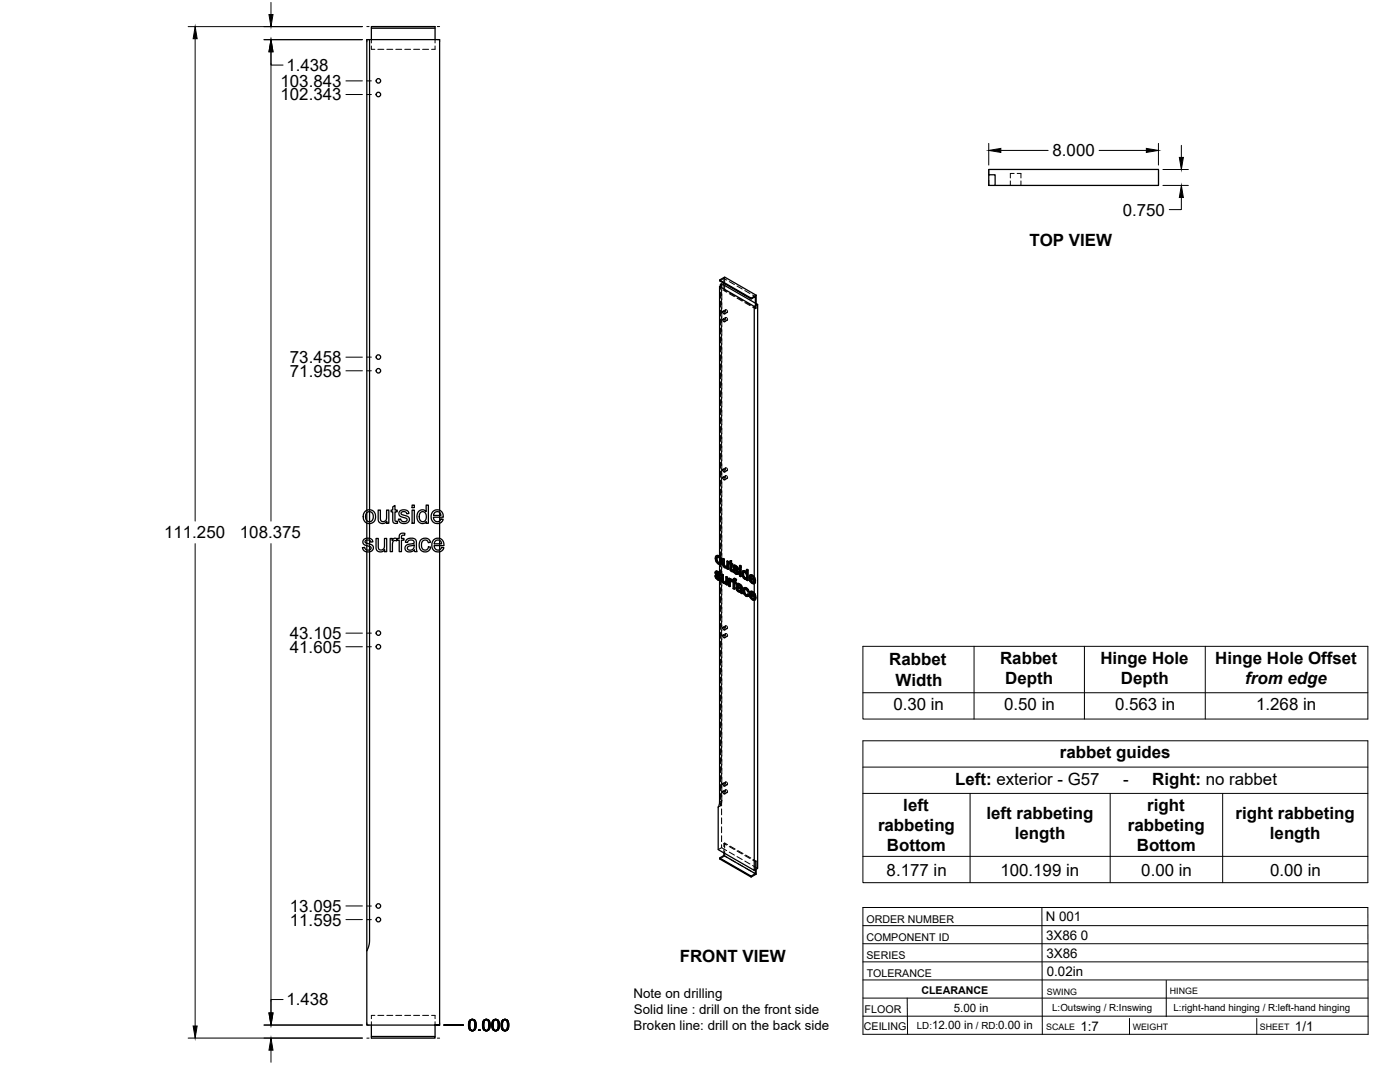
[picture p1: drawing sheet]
<svg xmlns="http://www.w3.org/2000/svg" width="559mm" height="432mm" viewBox="0 0 559 432" stroke-linecap="round" stroke-linejoin="round" font-family="sans-serif">
<!-- layer: Visible -->
<g fill="none" stroke="#000" stroke-width=".51">
<path d="M147.5 15.8v187.7M148.2 11.3v4.5M173.7 11.3h-25.5v-.7h25.5v5.2M394.7 69.7h2.5v4.3h-2.5zM394.7 69.7v-2.1h67.7v6.4h-65.2M287.2 114.3v107.7M287.2 111.7l2-1.1 12.6 7.2M287.6 113.5l.4-.3 14.4 8.3-1.3 .8-13.9-8M287.6 113.5l.5 .3-.9 .5M287.6 113.5v.6M288.9 113.1v.6M299.8 119l-12.6-7.3v.4l12.6 7.2"/>
<path d="M301.8 117.8l-2 1.2v.3l1.7-.9v2.6M301.8 117.8v3.4M288.6 127.3l.6 .2 .2 .8-.7-.1zM288.6 124.2l.6 .2 .2 .8-.7-.2zM301.1 122.3v107.9M302.4 121.5v225.1l-1.3 .7M288.6 190.4l.6 .2 .2 .8-.7-.1zM288.6 187.3l.6 .2 .2 .8-.7-.2zM145.3 215.2l1.3-.4a1.81 1.81 0 0 1 2.2 1.4l-.8 .2a1.14 1.14 0 0 0-1.2-.9 1.14 1.14 0 0 0-1.1 .9l.8 .5a3 3 0 0 1 2.4 1.1 2.16 2.16 0 0 1-1.4 2.3 2.16 2.16 0 0 1-2.5-.9l-.3-.8 .9-.2a1.21 1.21 0 0 0 1.2 1.3 1.21 1.21 0 0 0 1.2-1.4l-.8-.3a2.62 2.62 0 0 1-2.3-1.3v-.8zM145.8 204a2.64 2.64 0 0 1 4.1 2.1 2.64 2.64 0 0 1-3.9 2.4 3.2 3.2 0 0 1-.2-4.5zM146.3 204.7l.6-.4 .9-.1 1 .8 .1 2-.8 1.1h-1.2l-.7-.6-.3-1.5zM146.4 204.6v3.2"/>
<path d="M146.4 208.7v6.1M146.4 215.5v1.3M146.4 217.8v1.7M147.5 204.2v4M147.5 208.9v5.9M147.5 215.7v1.4M147.5 218.1v1.4M150.1 214.9h.9v2.9a1.32 1.32 0 0 0 1.3 1.7 1.32 1.32 0 0 0 1.2-1.8v-2.8h.8v5.3h-.8v-.8a1.86 1.86 0 0 1-2.2 .8 1.86 1.86 0 0 1-1.2-2.1zM150.9 203.6h.9v2.9a1.32 1.32 0 0 0 1.3 1.7 1.32 1.32 0 0 0 1.2-1.8v-2.8h.9v5.2h-.8v-.8a1.86 1.86 0 0 1-2.3 .9 1.86 1.86 0 0 1-1.2-2.1zM155.7 214.9h.8v.8a1.27 1.27 0 0 1 2-.7l.8-.1v-.6a1.51 1.51 0 0 1 .7-1.4 1.51 1.51 0 0 1 1.6 0l-.1 .7a.81 .81 0 0 0-.9 0 .81 .81 0 0 0-.4 .8v.5h1v.7h-1v4.6h-.9v-4.6h-.8v-.4l-.2 .7-.3-.1a1.18 1.18 0 0 0-1.2 .4 1.18 1.18 0 0 0-.2 1.2v2.8h-.9zM156.8 202.3l.8-.6v1.9h.9v.7h-.9v3.3a.55 .55 0 0 0 .4 .5 .55 .55 0 0 0 .5-.1l.2 .8-.7 .1a1.16 1.16 0 0 1-1.2-1.6v-3h-.7v-.7h.7zM159.5 204.1l1.6-.6a1.73 1.73 0 0 1 2.1 1.4l-.9 .1a1.13 1.13 0 0 0-1.1-.9 1.13 1.13 0 0 0-1.1 1l1.2 .5a2.18 2.18 0 0 1 2.1 1.3 2.2 2.2 0 0 1-1.8 2 2.2 2.2 0 0 1-2.4-1.1l-.2-.6 .9-.1a1.21 1.21 0 0 0 1.3 1.2 1.21 1.21 0 0 0 1.1-1.3l-.7-.3a2.63 2.63 0 0 1-2.3-1.3z"/>
<path d="M162.2 215.5l1.7-.7 1.2 .1 .8 .4 .6 4.9h-1l-.1-.7a2.02 2.02 0 0 1-2.2 .8 2.02 2.02 0 0 1-1.5-1.8l.8-1.1 1.8-.4a.78 .78 0 0 0 1-.7 .78 .78 0 0 0-1-.8 1.27 1.27 0 0 0-1.6 1l-.9-.1zM162.8 218.2l1.6-.4a.49 .49 0 0 1 .7-.3 .49 .49 0 0 1 .2 .7 1.37 1.37 0 0 1-1.2 1.3 1.37 1.37 0 0 1-1.5-.9zM164.5 203.6h.9v5.2h-.9zM164.5 201.6h.9v1h-.9zM167.1 204.1a1.96 1.96 0 0 1 3 .1v-2.6h.9v7.2h-.9v-.6a2.16 2.16 0 0 1-2.6 .4 2.16 2.16 0 0 1-1.1-2.4zM167.7 204.7l.5-.4a2.03 2.03 0 0 1 2 1.3 2.03 2.03 0 0 1-.7 2.3l-.2 .2a1.95 1.95 0 0 1-1.9-1 1.95 1.95 0 0 1 .2-2.2zM168 215.4a2.22 2.22 0 0 1 3.8 1l-.9 .2a1.47 1.47 0 0 0-1.9-.9 1.47 1.47 0 0 0-.8 2l.2 1 .6 .7a1.33 1.33 0 0 0 2-1.2l.9 .1-.4 1.1a2.41 2.41 0 0 1-3 .6 2.41 2.41 0 0 1-1.2-2.9zM172.8 204.2a2.47 2.47 0 0 1 2.9-.5 2.47 2.47 0 0 1 1.2 2.7h-3.9l.2 .9a1.48 1.48 0 0 0 1.4 .9 1.48 1.48 0 0 0 1.4-1.1l.9 .1-.3 .7a2.64 2.64 0 0 1-3.7 .5 2.64 2.64 0 0 1-.5-3.7zM173 215.5a2.47 2.47 0 0 1 3-.4 2.47 2.47 0 0 1 1.2 2.6h-3.9l.2 .9a1.47 1.47 0 0 0 1.4 .9 1.47 1.47 0 0 0 1.4-1l.9 .1a2.57 2.57 0 0 1-3.5 1.4 2.57 2.57 0 0 1-1.2-3.5zM173.5 204.6l.8-.4a1.43 1.43 0 0 1 1.7 1.5h-2.9zM173.8 215.9l.7-.4a1.41 1.41 0 0 1 1.8 1.5h-3zM175.5 203.6v-187.8h-29.1v187.8"/>
<path d="M175.5 204.5v1.2M175.5 206.4v1.5M175.5 208.8v6.1M175.5 215.6v1.4M175.5 217.7v1.7M146.4 220.2v159.2M147.5 220.2v155.1l-.2 1.7-.9 2.4M175.5 220.2v188.9h-29.1v-29.7M285.3 229.8l.5 .2M285.7 228l.9 .1M285.8 230l.2-.2 .2 .6-.2 .2zM285.9 228.7l.4 .3"/>
<path d="M285.9 228.9l1.4 1.1M285.9 221.8h1.1zM285.9 221.8l-.4 .5v1l.9 1.5a.98 .98 0 0 0 1.4 .2M285.9 227.9l-.3 .2M286 223.1l.2 .9M286 230.6l.5 .4h.5M286 229.8h-.7l.6 1.1 .8 .6h.7M286.1 229.2l1.5 1.2M286.1 228.5v.1M286.1 228.8l-.2-.2 .6 .1 .5 .8 .4 .2M286.2 224l.2-.1 .6 .6-.3 .2zM286.2 230.4l.5 .5"/>
<path d="M286.2 227.9l-.6 .2-.2 .6 1.5 1.8v.6M286.3 222.3l-.1 .6M286.4 228.2l1.1 .8M286.4 223.9l-.2-1-.2 .2 .4-.8 .7 .4 .4 1-.2 .9-.6 .1M286.5 231l.4 .1M286.7 221.9l.9 .9 .2-.1 .4 1.3M286.9 228.6l.6 .4-.1 .7-.1-.6M287 224.5l.3 .1M287 221.8l.8 .9M287 231.1h-.1M287.1 230.1l.3 .5 .2-.2 .1 .5M287.2 225.3l-.1 3.2-.5-.4h-.6"/>
<path d="M287.2 231.6v88.4l-.5 2.1v17l14.4 8.2v-107.8M287.2 222.8v1.8M287.2 229.6v.3M287.4 230.6l.1 .5 .2-.2-.1 .5M287.5 231.1l-.1 .4 .2-.1-.3 .2M287.6 222.8l.4 1.4 .2-.2-.2 .9M287.8 225.1l-.2 .1M288 224.2l-.2 .9M288 229.2l.7 .2v2.2M288.5 223l.6 .1v2.2M288.5 229.5v2.2l.2-.1 .2 .4M288.5 231.7l.2 .4 .5 .2"/>
<path d="M288.7 232.1l.9 .3-.2 .1M288.7 229.4l-.7-.2 .1 2.6 .8 1h.9M288.9 223.2v2.2l.4 .4M288.9 225.5l.2 .4 .6 .2M289 232.4l.4 .1M289.1 225.9l.9 .3-.2 .1M289.1 223.1l-.6-.1 .1 2.7 .7 .9 .9-.1v.5l.4 .2M289.4 226.2l.4 .1M289.7 230.2l.7 .1v3l-.2 .2v-3M289.8 232.8v.4l.4 .3M289.8 232.8l-.2 .1M290.1 224l.7 .1v3l-.2 .1v-3"/>
<path d="M290.2 226.6l-.2 .1M290.4 230.3l-.7-.1v2l-.3 .3M290.8 224.1l-.7-.1v1.9l-.3 .4M290.8 230.8l.6 .1v.4M291.2 231.1v.4l.8-.3M291.3 232l.2 2-.2 .1v-1.6M291.3 224.4l-.3 .1v.4l.3 .1 .1 2.5 .4 .5 .7 .1-.1-.5h-.4M291.3 223.9l.7-.2v1.1M291.4 230.9l-.6-.1v3l.5 .3M291.5 231.3l.5-.1 .4 .3M291.6 231.8v.1M291.7 231.1l-.3 .2"/>
<path d="M291.8 223.9v1l.6 .1M291.8 224.9l.6 .1-.2 .6v-.4M291.8 231.3l.4 .4M291.8 227.4l.4 .1M291.9 227.5l.5 .1M292 223.7l-.7 .2v.8l-.3-.2M292 225.4v1.8M292.1 232.1l-.6-.3v.6M292.2 231.6h.4v.3zM292.2 225.6l-.4-.3v2l.3 .1M292.2 232.1l.4 .2v2.6l.5 .2M292.2 231.6v.5"/>
<path d="M292.2 231.8l-.1 .3M292.2 227.7l.1 .5M292.2 232.1h-.1M292.5 227.4l.4 .2M292.8 225.7h.9M292.9 230.9l1.1 .3M292.9 227.6l.2-.1 .2 .5-.2 .2zM293 226.3l.4 .4M293 226.5l1.5 1.1M293.1 232.1l.7 .2-.2 .5v-.4M293.1 225.5l-.3 .2M293.1 230.8l-.3 .2"/>
<path d="M293.1 228.2l.5 .4h.6M293.1 225.7l1.2 .4M293.1 227.5l-.6-.1 .4 1 1 .8 .6-.1M293.2 226.8l1.6 1.2M293.2 226.1v.1M293.3 226.4l-.3-.2 .7 .2 .8 .9M293.3 231.5v.5M293.3 232.6v2.4l-.2 .1v-2.6l.5 .3M293.3 231.1l.7 .1-.3 .6 .1-.4M293.3 228l.5 .5M293.3 225.6l-.6 .2-.1 .6 1.5 1.8-.1 .5M293.5 225.8l1.1 .8"/>
<path d="M293.6 230.9l-.8 .1-.2 .6M293.6 228.6l.4 .1M293.7 231.8l-.6-.3v.6l.7 .2M294 233l-.2 .4 .5 .3M294 233l.6-.2 .6 .2M294 226.3l.4 .4 .2-.1 .2 .5-.3 .2-.1-.6M294.1 234.2l.6-.1 .9 .4M294.1 228.7h-.1M294.2 227.8l.3 .4 .3-.2 .1 .6M294.2 235l.2 .4 .6 .2M294.3 234.8l.3 .5M294.3 234.1l-.3 .2"/>
<path d="M294.4 235.4l.3 .4h.7h-.7M294.4 234.7l-.1 .1M294.4 232.9l1.4 .5M294.5 234.7l.4 .1a.59 .59 0 0 1 .6 .3 .59 .59 0 0 1-.1 .7l-.2 .1M294.5 234.7l-.2 .1M294.5 234.7l-.1 .2M294.5 228.2l.1 .5 .3-.1-.2 .4M294.6 233.4l-.3 .3 .3-.3 .7 .5a.36 .36 0 0 1 .3 .4 .36 .36 0 0 1-.4 .3l-.8-.3M294.6 234.1l-.8 .3 .1 .9 .9 .9h.8l.6 .7M294.6 228.7l-.1 .4 .2-.1-.3 .2M294.6 232.8l-.5 .2M295 233.2l1.1 .6"/>
<path d="M295.2 226.9l.6 .1zM295.2 225.7l.6 .1zM295.2 226.9v3l.4 .2M295.2 225.7v.6l.4 .2M295.6 233.6l.6 .7M295.8 227v3l-.2 .1v-3M295.8 225.8l-.2 .7v-.5M295.8 234l.2 .4 .2-.1 .1 2.1M296 234.4v2.1l.3-.1 .1 .4-.2 .1-.2-.4M296.6 229.2l.2 1M296.7 227.8h.8l.4 .4M296.7 227.8l-.2 .1"/>
<path d="M296.8 230.2l.2-.2 .5 .6-.2 .1zM296.8 228.4l.5 .1 .6 .9v1.1l-.6 .2M296.8 228.4l-.2 .8 .2-.2 .2 1M296.8 228.4h.1M296.9 227.7l-.2 .1M297 228.3l-.2 .7M297 235.9l.2 1 .3-.1 .5 .6M297.1 234.6h.9l.7 .7M297.2 236.9l.6 .6 .5-.1M297.2 228l.7 .3M297.3 234.5l-.4 .2M297.4 235.1l-.2 .7"/>
<path d="M297.5 227.8a1.19 1.19 0 0 0-1.4 .6 1.19 1.19 0 0 0 .2 1.4l.7 1.2 .6 .3 .4-.2M297.5 230.6l.3 .1M297.8 234.8l.6 .6 .3-.1 .3 .9-.2 .1-.4-.9M297.9 227.3l.7 .1v4.2l-.2 .1v-4.1M298 231.1v.4l.4 .2M298 231.1l-.2 .1M298 234.6a1.24 1.24 0 0 0-1.4 .6 1.24 1.24 0 0 0 .2 1.5l.7 1 1 .3M298.4 237.1l.4 .3M298.6 227.4l-.7-.1v1.5l-.3-.5M298.8 236.3l-.4-.2-.4-.7a.53 .53 0 0 0-.8-.2 .53 .53 0 0 0 0 .8l.3 .8M298.8 237.4l.3-.1-.6 .7zM299.1 237.3l-.5-.3-.4 .6-.4-.1"/>
<path d="M299.3 229.6l1.1-.1 .8 .9M299.4 230.5l1.5 .9-.5-1.1a.52 .52 0 0 0-.6-.3 .52 .52 0 0 0-.4 .5l.2-.1 1.2 .7M299.4 236.1h1.1l.9 .9M299.6 237.1l1.4 .8-.4-1a.52 .52 0 0 0-.6-.4 .52 .52 0 0 0-.4 .6l1.4 .5M299.6 231.1l.2 .6M299.6 231.8l.6 .6h.6M299.8 230l-.2 .4M299.8 238.4l.5 .6 .6-.1M299.8 237.6l.2 .7M299.9 236.5l-.1 .4M300.1 229.7l.9 .8 .2-.1 .4 1.4M300.2 232.4l.4 .1"/>
<path d="M300.3 236.2l.8 .9 .3-.1 .3 1.3M300.3 239l.4 .1M300.4 229.5l-.7-.1-.7 .7v1.3l.8 1.2a.95 .95 0 0 0 1 .4 .95 .95 0 0 0 .7-.6M300.5 236.1l-.6-.2-.6 .4-.2 1.2 .6 1.4 1.4 .6M300.7 232.4l-.1 .1M300.8 239l-.1 .1M300.9 232.2l.4 .3M301 230.5l.3 1.4 .3-.1-.3 .1M301 238.7l.5 .4M301.1 231.9v.2M301.1 238.4v.3M301.1 237.1l.4 1.4 .2-.2-.2 .2"/>
<path d="M301.3 232l-1.9-1.1 .2 .9 .2-.1 .6 .6M301.5 238.6l-2-1.1 .3 .9 .2-.1 .5 .5M301.5 232.4l-.5 .5 .1 3.6M301.5 232.4l-.4-.3-.5 .4M301.7 238.9l-.5 .6M301.7 238.9l-.6 .6M301.7 238.9l-.5-.3-.5 .5M288.6 250.4l.6 .1 .2 .9-.7-.2zM288.6 253.5l.6 .1 .2 .9-.7-.2zM288.6 312.7l.6 .1 .2 .9-.7-.2zM288.6 315.8l.6 .2 .2 .8-.7-.2zM288.9 340.4v1l-1.7 1v.4l12.6 7.2v-.4l-12.6-7.2"/>
<path d="M288.9 341.4l12.6 7.3-1.7 .9M301.5 347.1v1.6M301.8 346.9v1.9l-2 1.2M148.2 409.1v5.2h25.5v-.7h-25.5M173.7 409.1v4.5"/>
<circle cx="151" cy="37.7" r=".9"/>
<circle cx="151" cy="32.3" r=".9"/>
<circle cx="151" cy="148" r=".9"/>
<circle cx="151" cy="142.5" r=".9"/>
<circle cx="151" cy="258.1" r=".9"/>
<circle cx="151" cy="252.7" r=".9"/>
<circle cx="151" cy="361.6" r=".9"/>
<circle cx="151" cy="367" r=".9"/>
</g>
<!-- layer: Hidden -->
<g fill="none" stroke="#000" stroke-width=".4">
<path d="M148.2 15.8v1.3M148.2 18.4v1.3h1.4M150.8 19.7h2.4M154.4 19.7h2.4M158 19.7h2.3M161.5 19.7h2.4M165.1 19.7h2.4M168.7 19.7h2.4M173.7 15.8v1.3M173.7 18.4v1.3h-1.4M403.3 72.2v1.8M404.8 69.2h-1.5v1.8"/>
<path d="M406 69.2h1.5v1.8M407.5 72.2v1.8M287.6 114.1v1.3M287.6 116.6v2.4M288 113.2v1.2M288 115.6v2.4M288 119.2v2.4M288.1 113.8v2.2M288.1 117.2v2.4M288.9 111.1v2M288.9 113.7v2.3M288.9 111.1l-1.7 1"/>
<path d="M288.9 111.1l1.1 .7M289.2 115.8l-.3 .2 1.1 .6M289.2 110.6v2M289.2 113.8v2M289.2 115.8l1.2 .6M291.1 112.4l2 1.2M291.1 117.2l2 1.2M291.4 117l2.1 1.2M294.2 114.2l2 1.1M294.2 119l2 1.2M294.5 118.8l2.1 1.2M297.3 116l2 1.1"/>
<path d="M300.4 117.7l1.1 .7M287.6 120.2v2.4M287.6 123.8v2.4M287.6 127.3v2.4M287.6 130.9v2.4M287.6 134.5v2.4M287.6 138.1v2.3M288 122.8v2.3M288 126.3v2.4M288 129.9v2.4M288 133.5v2.4M288 137.1v2.3"/>
<path d="M288.1 120.8v2.4M288.1 124.4v2.4M288.1 128v2.3M288.1 131.5v2.4M288.1 135.1v2.4M288.1 138.7v2.4M289.6 126.7a.58 .58 0 0 1 .7 .4 .58 .58 0 0 1-.3 .7l-.5-.6zM289.6 123.6a.59 .59 0 0 1 .7 .4 .59 .59 0 0 1-.3 .7l-.5-.6zM289.6 126.7l-1 .6M289.6 123.6l-1 .6M290.3 127.8l-1 .6M290.3 124.7l-1 .6"/>
<path d="M297.3 120.8l2 1.1M297.6 120.6l2.1 1.2M300.4 122.5l1.1 .7M300.7 122.4l1.1 .6M301.5 121v2.2l.3-.2v-1.8M287.6 141.6v2.4M287.6 145.2v2.4M287.6 148.8v2.4M287.6 152.4v2.3M287.6 155.9v2.4M287.6 159.5v2.4M288 140.6v2.4"/>
<path d="M288 144.2v2.4M288 147.8v2.4M288 151.3v2.4M288 154.9v2.4M288 158.5v2.4M288.1 142.2v2.4M288.1 145.8v2.4M288.1 149.4v2.4M288.1 153v2.3M288.1 156.5v2.4M287.6 163.1v2.4M287.6 166.6v2.4"/>
<path d="M287.6 170.2v2.4M287.6 173.8v2.4M287.6 177.4v2.3M288 162.1v2.3M288 165.6v2.4M288 169.2v2.4M288 172.8v2.4M288 176.3v2.4M288 179.9v2.4M288.1 160.1v2.4M288.1 163.7v2.4M288.1 167.2v2.4"/>
<path d="M288.1 170.8v2.4M288.1 174.4v2.4M288.1 178v2.3M287.6 180.9v2.4M287.6 184.5v2.4M287.6 188.1v2.4M287.6 191.6v2.4M287.6 195.2v2.4M287.6 198.8v2.4M288 183.5v2.4M288 187.1v2.3M288 190.6v2.4"/>
<path d="M288 194.2v2.4M288 197.8v2.4M288.1 181.5v2.4M288.1 185.1v2.4M288.1 188.7v2.4M288.1 192.3v2.3M288.1 195.8v2.4M288.1 199.4v2.4M289.6 189.9a.53 .53 0 0 1 .7 .3 .53 .53 0 0 1-.4 .7zM289.6 186.8a.53 .53 0 0 1 .7 .2 .53 .53 0 0 1-.4 .7zM289.6 189.8l-1 .6M289.6 186.7l-1 .6"/>
<path d="M290.3 190.9l-1 .6M290.3 187.8l-1 .6M146.4 203.6v1M146.4 207.8v.9M146.4 214.8v.7M146.4 216.8v1M146.4 219.5v.7M147.5 203.5v.7M147.5 208.2v.7M147.5 214.8v.9M147.5 217.1v1M147.5 219.5v.7"/>
<path d="M175.5 203.6v.9M175.5 205.7v.7M175.5 207.9v.9M175.5 214.9v.7M175.5 217v.7M175.5 219.4v.8M287.6 202.4v2.3M287.6 205.9v2.4M287.6 209.5v2.4M287.6 213.1v2.4M287.6 216.6v2.4M288 201.4v2.3"/>
<path d="M288 204.9v2.4M288 208.5v2.4M288 212.1v2.4M288 215.6v2.4M288 219.2v2.4M288.1 203v2.4M288.1 206.5v2.4M288.1 210.1v2.4M288.1 213.7v2.4M288.1 217.3v2.3M285.6 229.7l.3 .9-.2 .1M285.6 228.4l.1 .5-.2 .1"/>
<path d="M285.7 228.1l-.3 .4M285.7 222.7l.4 1.3-.3 .2M285.7 228.9l.3 .4-.2 .1M285.9 228l-.4 .2M285.9 230.6l.8 .7-.2 .1M286 229.3l1.2 1.1-.3 .1M286.1 224l.9 1-.3 .1M286.1 228.5h.5l-.2 .2M286.1 221.7l-.6 1.1M286.2 222.3l.8-.1-.3 .2M286.6 228.5l.4 .4-.2 .1M286.7 231.3l.5 .2-.2 .1"/>
<path d="M287 222.2l.5 .6-.2 .1M287 225l.6 .1-.2 .2M287 228.9l.2 .5-.2 .1M287.1 231h-.1M287.1 231l-.1 .1M287.2 230.4l.1 .3-.2 .2M287.2 229.4l.4 .1M287.2 222v.8M287.2 224.6v.7M287.2 228.6v1M287.2 229.9v1.7M287.3 230.7l-.2 .3"/>
<path d="M287.5 222.8l.2 .9-.2 .2M287.5 231.4l-.3 .1M287.5 224.6h-.2M287.6 220.2v2.4M287.6 223.8v2.4M287.6 227.4v2.3M287.6 230.9v2.4M287.6 234.5v2.4M287.6 238.1v2.4M287.7 223.8l-.4 .9M287.8 225.1h-.2M288 222.8v2.4"/>
<path d="M288 226.4v2.3M288 229.9v2.4M288 233.5v2.4M288 237.1v2.4M288.1 220.8v2.4M288.1 224.4v2.4M288.1 228v2.4M288.1 231.5v2.4M288.1 235.1v2.4M288.1 238.7v2.4M288.2 229.1l.1 2.4-.2 .1M288.3 231.5l-.1 .6"/>
<path d="M288.4 231.9l.3 .4-.2 .2M288.7 222.9v2.3l-.2 .2M288.7 225.2l.1 .5-.2 .1M288.7 232.3l.5 .4-.3 .1M288.8 225.7l.3 .4-.2 .1M289.1 226.1l.5 .4-.3 .1M289.2 232.7h.8l-.2 .1M289.6 226.5l.8-.1-.2 .1M289.6 232.4h.1M289.8 232.4l-.3 .1M289.8 232.8h.1M289.9 232.2l-.3 .2"/>
<path d="M289.9 230.1v1.9l-.3 .3M290 232.7l-.2 .5M290 233.1l.4 .2M290 226.2h.1M290.2 226.1l-.3 .2M290.2 226.5v.1M290.3 226l-.3 .2M290.3 223.8v1.9l-.3 .4M290.4 226.4l-.2 .6M290.4 226.9l.4 .2M291.1 230.7v3l-.3 .1M291.1 233.7l.4 .3"/>
<path d="M291.2 224.7l.4 .2-.3 .1M291.2 224.3l-.2 .6M291.3 224.4l.3 .1M291.4 231.3v.1M291.6 224.9v2.4l-.2 .1M291.6 223.8l-.3 .9M291.6 227.3l.2 .3-.2 .2M291.7 231.2l-.5 .3M291.7 231.7l-.1 .1M291.7 231.7h.3l-.2 .1M291.8 225.3l.2-.1v.2M291.8 227.6l.4 .3-.2 .1"/>
<path d="M292 231.7l.3 .3M292 225.2l.4 .2M292.2 227.9l.3 .2M292.2 231.8l.3-.1-.2 .3M292.3 232l-.1 .1M292.4 231.5l.1 .1M292.5 231.9l.3 .2-.2 .2M292.5 231.7l-.3 .4M292.5 231.5l-.3 .2M292.6 231.6l.2 .2M292.7 227.3l.3 .9-.2 .1M292.8 226l-.1 .6"/>
<path d="M292.8 232.1v2.7l-.2 .1M292.8 234.8l.5 .2M292.9 226.5l.3 .4-.3 .2M292.9 225.7l-.4 .4M292.9 231l-.3 .9M293 225.6l-.4 .2M293 230.8l-.3 .3M293 228.2l.8 .7-.2 .1M293.1 232.5l.2-.1v.2M293.1 226.1h.1M293.1 231.5h.2M293.2 226.9l1.1 1.1-.3 .1"/>
<path d="M293.3 232.4l.5 .3M293.3 226l-.2 .2M293.3 226l.5 .1-.3 .2M293.4 231.4l.2 .1-.2 .1M293.6 231.5l.3 .1M293.8 226.1l.4 .4-.3 .1M293.8 228.9l.6 .2-.3 .1M294 234.6l.2 .8-.2 .1M294 233l.3-.1-.5 .5M294 233.3l.5 .3M294.1 234.3l-.3 .4M294.2 228.6h.1"/>
<path d="M294.2 226.5l.1 .5-.2 .1M294.2 234.1l-.4 .3M294.2 235.4l.7 .6-.3 .1M294.3 228.6l-.2 .1M294.3 228l-.1 .5M294.3 227l.5 .1M294.4 228.3l-.1 .3M294.5 233.4h.1M294.5 234.7h.1M294.5 234.7h-.1M294.6 234.6l-.3 .2M294.6 229l-.2 .1"/>
<path d="M294.7 234.6l1.1 .4-.2 .1M294.7 233.3l.5 .1-.3 .2M294.9 236l.5 .2-.3 .1M295.2 233.4l.5 .5-.3 .1M295.4 236.2l.4-.1-.2 .1M295.4 226.7v3l-.2 .2M295.4 225.6l-.2 .7M295.4 229.7l.4 .3M295.4 226.2l.4 .2M295.6 234.5h.2M295.6 235.7l-.2 .2M295.7 233.9l.1 .5-.2 .1"/>
<path d="M295.7 235.6l-.2 .2M295.8 235l-.3 .7M295.8 234.4l-.2 .3M295.8 236.1l-.1 .5M295.9 236.5l.5 .3M296.4 228.8l.1 .9-.2 .1M296.5 229.7l.4 .8-.2 .1M296.5 228l-.4 .9M296.7 227.8l-.5 .4M296.8 235.5l.3 1.4-.2 .1M296.9 230.5l.6 .5-.3 .1M296.9 234.8l-.3 .9"/>
<path d="M297 228.3h.5l-.2 .1M297 228.3l-.2 .1M297 228.3h.1M297.1 236.9l.9 .9-.2 .1M297.1 234.5l-.4 .4M297.4 235.1l-.2 .1M297.5 235l.5 .1-.2 .1M297.5 231l.5 .1M297.5 228.3l.5 .6-.2 .1M297.9 228.3l.3 .4M298 237.8l.7 .1M298 235.1l.4 .3-.2 .2"/>
<path d="M298 230.6l-.2 .1M298 228.9l.2 1-.2 .1M298.2 227.2v1.5l-.3 .1M298.2 229.9l-.4 .8M298.2 231l-.2 .5M298.2 231.4l.4 .2M298.4 235.4l.2 .6-.2 .1M298.4 237.4h-.1M298.6 236l.4 .2M298.6 237l-.4 .6M299.1 230.4l.4 1.4-.2 .1M299.3 237l.3 1.3-.2 .1"/>
<path d="M299.4 230.9l.2-.1v.3M299.5 231.8l.9 .9-.2 .1M299.5 229.4l-.6 1.1M299.5 237.5l.2-.2 .1 .3M299.6 230.8l2 1.1M299.6 238.3l.9 .9-.2 .2M299.6 236l-.5 1.1M299.7 237.3l2 1.2M299.8 230h-.2M299.8 236.6l.7-.1-.2 .1M299.9 229.9l.5 .1-.3 .1M300.4 230l.5 .5-.2 .2"/>
<path d="M300.4 232.7l.7 .2-.2 .1M300.5 236.5l.6 .6-.3 .2M300.8 231.1l.3 .1M300.8 232.3v.1M300.8 232.3l-.1 .1M300.9 232.3l-.2 .2M300.9 230.5l.2 .7-.2 .2M300.9 238.9h.1M300.9 238.9l-.1 .1M301 237.6l.2 .2M301 238.9l-.2 .1M301.1 237.1l.1 .7-.2 .1"/>
<path d="M301.1 238.7v.8l.2-.1-.8-.2M301.1 230.2v1.7M301.1 232.1v.8M301.1 236.5v1.9M301.1 232.1l-.3 .2M301.2 238.6l-.3 .3M301.2 232.8l-.1 .1M301.4 239.4h-.1M287.6 241.7v2.3M287.6 245.2v2.4M287.6 248.8v2.4M287.6 252.4v2.4"/>
<path d="M287.6 255.9v2.4M287.6 259.5v2.4M288 240.6v2.4M288 244.2v2.4M288 247.8v2.4M288 251.4v2.3M288 254.9v2.4M288 258.5v2.4M288.1 242.3v2.3M288.1 245.8v2.4M288.1 249.4v2.4M288.1 253v2.4"/>
<path d="M288.1 256.6v2.3M289.6 249.8a.53 .53 0 0 1 .7 .3 .53 .53 0 0 1-.4 .7zM289.6 252.9a.54 .54 0 0 1 .7 .3 .54 .54 0 0 1-.4 .7zM289.6 249.7l-1 .6M289.6 252.9l-1 .5M290.3 250.8l-1 .6M290.3 254l-1 .5M287.6 263.1v2.4M287.6 266.7v2.3M287.6 270.2v2.4M287.6 273.8v2.4M287.6 277.4v2.4"/>
<path d="M288 262.1v2.4M288 265.6v2.4M288 269.2v2.4M288 272.8v2.4M288 276.4v2.3M288 280v2.3M288.1 260.1v2.4M288.1 263.7v2.4M288.1 267.3v2.3M288.1 270.8v2.4M288.1 274.4v2.4M288.1 278v2.4"/>
<path d="M287.6 280.9v2.4M287.6 284.5v2.4M287.6 288.1v2.4M287.6 291.7v2.3M287.6 295.2v2.4M287.6 298.8v2.4M288 283.5v2.4M288 287.1v2.4M288 290.7v2.3M288 294.2v2.4M288 297.8v2.4M288.1 281.6v2.3"/>
<path d="M288.1 285.1v2.4M288.1 288.7v2.4M288.1 292.3v2.4M288.1 295.8v2.4M288.1 299.4v2.4M287.6 302.4v2.4M287.6 306v2.3M287.6 309.5v2.4M287.6 313.1v2.4M287.6 316.7v2.3M288 301.4v2.4M288 304.9v2.4"/>
<path d="M288 308.5v2.4M288 312.1v2.4M288 315.7v2.4M288 319.2v2.4M288.1 317.3v2.7l-.5 1.6M288.1 303v2.4M288.1 306.6v2.3M288.1 310.1v2.4M288.1 313.7v2.4M289.6 312.1a.58 .58 0 0 1 .7 .3 .58 .58 0 0 1-.3 .8l-.4-.4zM289.6 315.2a.58 .58 0 0 1 .7 .3 .58 .58 0 0 1-.3 .8l-.4-.4zM289.6 312.1l-1 .5"/>
<path d="M289.6 315.2l-1 .5M290.3 313.2l-1 .5M290.3 316.3l-1 .5M287.6 320.3v1.3M287.6 321.6l-.9 .5M288 322.8v2.4M288 326.4v2.4M288 329.9v2.4M288 333.5v2.4M288 337.1v1.2M288 338.3l-1.3 .8M288 338.3l2 1.2"/>
<path d="M288.9 337.9v-1.3l.3-.2v2M288.9 339.1v1.3M288.9 336.6l1.1 .6M289.2 339.6v2M289.2 336.4l1.2 .7M291.1 337.8l2 1.2M291.4 337.7l2.1 1.2M294.2 339.6l2 1.2M294.5 339.4l2.1 1.2M289.2 341.6l-2 1.2M289.2 341.6l1.2 .7M291.1 340.1l2 1.1"/>
<path d="M291.4 342.9l2.1 1.1M294.2 341.8l2 1.2M294.5 344.6l2.1 1.2M297.3 341.4l2 1.2M297.3 343.6l2 1.2M297.6 341.2l2.1 1.2M297.6 346.4l2.1 1.2M300.4 343.2l1.1 .7 .3-.2M300.4 345.4l2 1.2M300.7 343l1.1 .7M300.7 348.2l1.1 .6M301.5 343.9v3.2"/>
<path d="M301.8 343.7v3.2M148.2 407.8v1.3M149.6 405.2h-1.4v1.3M150.8 405.2h2.4M154.4 405.2h2.4M158 405.2h2.3M161.5 405.2h2.4M165.1 405.2h2.4M168.7 405.2h2.4M172.3 405.2h1.4v1.3M173.7 407.8v1.3"/>
</g>
<!-- layer: Reference -->
<g fill="none" stroke="#000" stroke-width=".4">
<path d="M146.4 10.6h.9M147.3 15.8h-.9v.9M174.6 15.8h.9v.9M174.6 10.6h.9M146.4 32.3h1.8M146.4 37.7h1.8M394.7 67.6v2.1M394.7 71.9v2.1M462.4 67.6v2.1M462.4 71.9v2.1M146.4 142.5h1.8M146.4 148h1.8"/>
<path d="M146.4 252.7h1.8M146.4 258.1h1.8M146.4 361.6h1.8M146.4 367h1.8M146.4 408.2v.9h.9M146.4 414.3h.9M173.7 409.1h1.8zM174.6 414.3h.9M175.5 408.2v.9h-.9"/>
</g>
<!-- layer: Hidden Narrow -->
<path d="M286.7 230l-.2 .1M288.2 231l-.2 .1M288.7 224.7l-.2 .2M289.9 231.7l-.2 .1M290.3 225.4l-.2 .2M291.6 226.7l-.3 .1M292.8 231.4l-.2 .2M293.8 227.6l-.2 .1M295.1 234.7l-.2 .1M295.8 235.1l-.2 .2M288.1 319.5l-.9 .5" fill="none" stroke="#000" stroke-width=".4"/>
<!-- layer: Visible Narrow -->
<path d="M286.7 229.4l-.2 .1M288.7 231l-.2 .2M289.1 224.8l-.2 .1M292 226.9l-.2 .2M293.3 231.7l-.2 .1M293.8 227l-.2 .1M295 234.3l-.2 .1M296.2 234.8l-.2 .1M296.2 235.5l-.2 .1" fill="none" stroke="#000" stroke-width=".4"/>
<!-- layer: Titleblock -->
<path d="M344.4 362.2h201.6l.1 50.6h-201.7zM344.4 369.4h201.6M344.4 376.6h201.6M415.9 362.2l.1 50.6M344.4 383.9h201.6M344.4 391.1h201.6M344.4 398.3h201.6M362.1 398.3l.1 14.4M465.5 391.3v14.4M344.4 405.5h201.7M450.8 406.4v6.4M501.6 406.4v6.4" fill="none" stroke="#000" stroke-width=".4"/>
<!-- layer: Custom Tables -->
<path d="M344.4 257.9h201.6v29.1h-201.6zM388.8 257.9v29.1M432.8 257.9v29.1M481.1 257.9v29.1M344.4 276.5h201.6M344.4 295.6h201.6v56.7h-201.6zM344.4 306.1h201.6M344.4 316.6h201.6M387.2 316.6v35.7M443.1 316.6v35.7M488 316.6v35.7M344.4 341.8h201.6" fill="none" stroke="#000" stroke-width=".4"/>
<!-- layer: FD_Dimensions -->
<g fill="none" stroke="#000" stroke-width=".4">
<path d="M75.1 10.6h69.6M77.9 15.5v192.5M105.4 15.8h39.3M108.2 1v4.8M108.2 25.5v.5h4.8M108.2 20.7v187.3M138.1 32.3h6.6M138.1 37.7h6.6M394.7 57.2v8.7M462.4 57.2v8.7M471.5 58v4.8M399.5 60h18.9"/>
<path d="M438.7 60h18.9M464.2 67.6h10.1M464.2 74h10.1M471.5 78.8v4.9h-4.8M138.1 142.5h6.6M138.1 148h6.6M77.9 217v192.4M108.2 217v187.2M138.1 252.7h6.6M138.1 258.1h6.6M138.1 361.5h6.6M138.1 367h6.6"/>
<path d="M113 398.9h-4.8v.5M75.1 414.3h69.6M105.4 409.1h39.3M108.2 419.1v4.8M177.2 409.1h7.7"/>
</g>
<path d="M77.9 10.6l.8 4.9h-1.6zM107.4 5.8h1.6l-.8 4.8zM108.2 15.8l.8 4.9h-1.6zM394.7 60l4.8-.8v1.6zM457.6 59.2l4.8 .8-4.8 .8zM470.7 62.8h1.6l-.8 4.8zM471.5 74l.8 4.8h-1.6zM77.1 409.4h1.6l-.8 4.9zM107.4 404.2h1.6l-.8 4.9zM108.2 414.3l.8 4.8h-1.6z" fill="#000" stroke="#000" stroke-width=".4"/>
<g font-size="6.7">
<text x="114.3" y="28.3">1.438</text>
<text x="112" y="34.6">103.843</text>
<text x="112" y="40.1">102.343</text>
<text x="420.1" y="62.4">8.000</text>
<text x="448.1" y="86">0.750</text>
<text x="410.9" y="98.2">TOP VIEW</text>
<text x="115.7" y="144.9">73.458</text>
<text x="115.7" y="150.3">71.958</text>
<text x="65.5" y="214.8">111.250</text>
<text x="95.8" y="214.8">108.375</text>
<text x="115.7" y="255">43.105</text>
<text x="115.7" y="260.5">41.605</text>
<text x="355" y="265.6">Rabbet</text>
<text x="399.2" y="264.9">Rabbet</text>
<text x="439.2" y="264.9">Hinge Hole</text>
<text x="485.1" y="264.9">Hinge Hole Offset</text>
<text x="357.5" y="273.6">Width</text>
<text x="401.2" y="273">Depth</text>
<text x="447.4" y="273">Depth</text>
<text x="497.1" y="273">from edge</text>
<text x="356.6" y="283.3">0.30 in</text>
<text x="400.8" y="283.3">0.50 in</text>
<text x="445.1" y="283.3">0.563 in</text>
<text x="501.4" y="283.3">1.268 in</text>
<text x="423" y="302.6">rabbet guides</text>
<text x="381.2" y="313.1">Left: exterior - G57</text>
<text x="448.3" y="313.1">-</text>
<text x="459.9" y="313.1">Right: no rabbet</text>
<text x="360.6" y="323.6">left</text>
<text x="457.9" y="323.5">right</text>
<text x="393.8" y="326.9">left rabbeting</text>
<text x="493.2" y="326.9">right rabbeting</text>
<text x="350.5" y="331.6">rabbeting</text>
<text x="405" y="335">length</text>
<text x="450.2" y="331.6">rabbeting</text>
<text x="506.9" y="334.9">length</text>
<text x="354" y="339.7">Bottom</text>
<text x="453.7" y="339.6">Bottom</text>
<text x="353.9" y="349.4">8.177 in</text>
<text x="399.3" y="349.4">100.199 in</text>
<text x="455.5" y="349.4">0.00 in</text>
<text x="507" y="349.4">0.00 in</text>
<text x="115.7" y="363.9">13.095</text>
<text x="115.7" y="369.4">11.595</text>
<text x="271.3" y="383.8">FRONT VIEW</text>
<text x="114.3" y="401.3">1.438</text>
<text x="186.7" y="411.4">0.000</text>
</g>
<g font-size="5.3">
<text x="417.4" y="367.6">N 001</text>
<text x="417.6" y="375.1">3X86 0</text>
<text x="417.7" y="382.2">3X86</text>
<text x="417.8" y="389.5">0.02in</text>
<text x="252.9" y="398.4">Note on drilling</text>
<text x="253" y="404.9">Solid line : drill on the front side</text>
<text x="252.9" y="411.2">Broken line: drill on the back side</text>
<text x="431.3" y="411.5">1:7</text>
<text x="516.9" y="411.5">1/1</text>
</g>
<g font-size="4.6">
<text x="380.7" y="403.7">5.00 in</text>
<text x="372" y="410.7">12.00 in</text>
<text x="398.4" y="410.7">0.00 in</text>
</g>
<g font-size="4.3">
<text x="345.8" y="368.4">ORDER NUMBER</text>
<text x="345.8" y="375.5">COMPONENT ID</text>
<text x="345.8" y="382.7">SERIES</text>
<text x="345.9" y="389.9">TOLERANCE</text>
<text x="367.7" y="396.7">CLEARANCE</text>
<text x="345.1" y="404.3">FLOOR</text>
<text x="344.8" y="411.1">CEILING</text>
</g>
<g font-size="3.9">
<text x="420" y="403.6">L:Outswing / R:Inswing</text>
<text x="468.4" y="403.6">L:right-hand hinging / R:left-hand hinging</text>
<text x="366" y="410.7">LD:</text>
<text x="389.5" y="410.7">/ RD:</text>
</g>
<g font-size="3.5">
<text x="417.9" y="397">SWING</text>
<text x="466.9" y="396.9">HINGE</text>
<text x="417.5" y="410.9">SCALE</text>
<text x="452.1" y="410.9">WEIGHT</text>
<text x="502.9" y="410.9">SHEET</text>
</g>
</svg>
